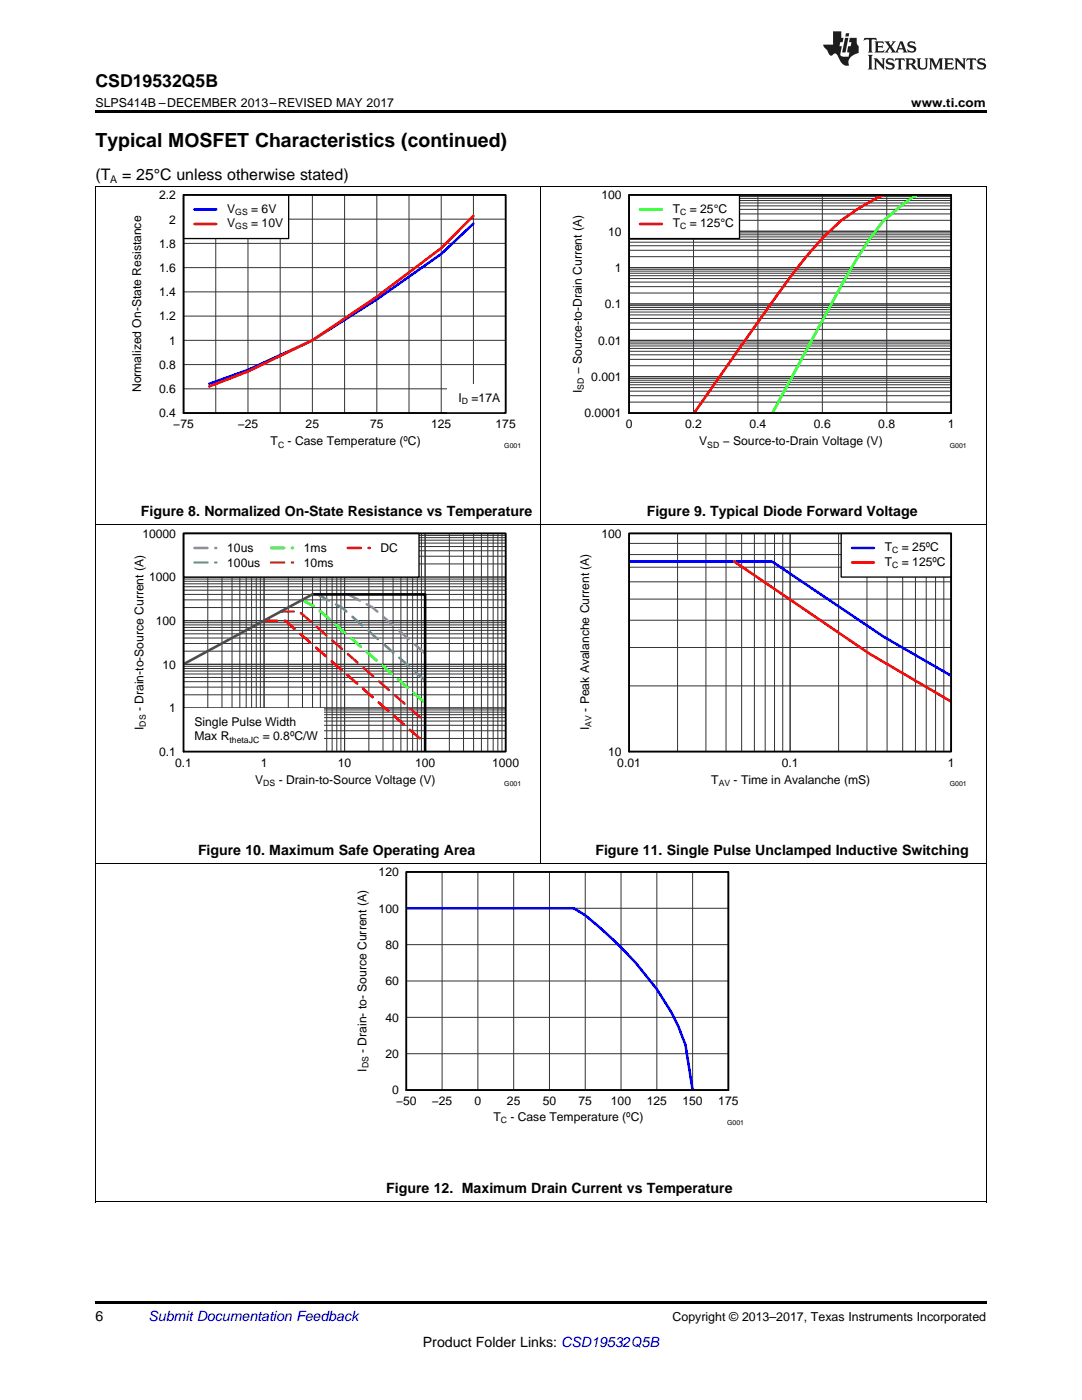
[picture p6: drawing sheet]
<svg xmlns="http://www.w3.org/2000/svg" width="216mm" height="279mm" viewBox="0 0 216 279" stroke-linecap="round" stroke-linejoin="round" font-family="sans-serif">
<path d="M19 239.9h.2zM196.7 239.9h.1zM19 259.7h177.8v.5h-177.8z" fill="#000"/>
<path d="M19.1 104.8v135.1M107.9 104.8v67.6M196.8 104.8v135.1M19 172.3h177.8M19 239.9h177.8" fill="none" stroke="#000" stroke-width=".2"/>
<path d="M36.6 106.5h64.3v43.5h-64.3zM81.1 174h64.2v43.5h-64.2z" fill="none" stroke="#000" stroke-width=".26"/>
<g fill="none" stroke="#333" stroke-width=".2">
<path d="M36.6 106.5h64.3v43.5h-64.3zM36.6 119.7h64.3M36.6 118.6h64.3M36.6 117.8h64.3M36.6 117.1h64.3M36.6 116.5h64.3M36.6 116h64.3M36.6 115.6h64.3M36.6 115.2h64.3M36.6 112.5h64.3M36.6 111h64.3M36.6 109.9h64.3"/>
<path d="M36.6 109.1h64.3M36.6 108.4h64.3M36.6 107.8h64.3M36.6 107.3h64.3M36.6 106.9h64.3M41.5 106.5v43.5M44.3 106.5v43.5M46.3 106.5v43.5M47.9 106.5v43.5M49.1 106.5v43.5M50.2 106.5v43.5M51.1 106.5v43.5"/>
<path d="M52 106.5v43.5M52.7 106.5v43.5M57.5 106.5v43.5M60.4 106.5v43.5M62.4 106.5v43.5M63.9 106.5v43.5M65.2 106.5v43.5M66.3 106.5v43.5M67.2 106.5v43.5M68 106.5v43.5M68.8 106.5v43.5M73.6 106.5v43.5"/>
<path d="M76.4 106.5v43.5M78.4 106.5v43.5M80 106.5v43.5M81.3 106.5v43.5M82.3 106.5v43.5M83.3 106.5v43.5M84.1 106.5v43.5M84.8 106.5v43.5M89.7 106.5v43.5M92.5 106.5v43.5M94.5 106.5v43.5M96.1 106.5v43.5"/>
<path d="M97.3 106.5v43.5M98.4 106.5v43.5M99.3 106.5v43.5M100.2 106.5v43.5M36.6 138.7h64.3M36.6 137.1h64.3M36.6 136h64.3M36.6 135.2h64.3M36.6 134.5h64.3M36.6 133.9h64.3M36.6 133.4h64.3M36.6 133h64.3"/>
<path d="M36.6 132.6h64.3M36.6 130h64.3M36.6 128.4h64.3M36.6 127.3h64.3M36.6 126.5h64.3M36.6 125.8h64.3M36.6 125.2h64.3M36.6 124.7h64.3M36.6 124.3h64.3M36.6 123.9h64.3M36.6 121.2h64.3M36.6 147.4h64.3"/>
<path d="M36.6 145.8h64.3M36.6 144.7h64.3M36.6 143.9h64.3M36.6 143.2h64.3M36.6 142.6h64.3M36.6 142.1h64.3M36.6 141.7h64.3M36.6 141.3h64.3M81.1 174h64.2v43.5h-64.2zM88.2 174v43.5M95.4 174v43.5M102.5 174v43.5"/>
<path d="M109.6 174v43.5M116.8 174v43.5M123.9 174v43.5M131.1 174v43.5M138.2 174v43.5M81.1 195.8h64.2M81.1 188.5h64.2M81.1 181.3h64.2M81.1 210.3h64.2M81.1 203h64.2"/>
</g>
<path d="M81 181.3h33.5l2.3 1.4a80.2 80.2 0 0 1 14.3 14.7l2.8 4.5 1.4 2.9 1.5 3.7 1.4 9" fill="none" stroke="#00f" stroke-width=".52"/>
<path d="M81.1 174h64.2v43.5h-64.2z" fill="none" stroke="#000" stroke-width=".35"/>
<path d="M69.5 118.6l4.9 2.6 10.4 9.2" fill="none" stroke="#7a67ee" stroke-width=".52" stroke-dasharray="2.6 1.6"/>
<path d="M63.4 118.6l4.8 2.6 16.6 14.6" fill="none" stroke="#00bfff" stroke-width=".52" stroke-dasharray="2.6 1.6"/>
<path d="M60.3 119.7l2.8 1.5 21.7 19.1" fill="none" stroke="#0f0" stroke-width=".52" stroke-dasharray="2.6 1.6"/>
<path d="M56 122h3.7l25.1 22" fill="none" stroke="#ee7600" stroke-width=".52" stroke-dasharray="2.6 1.6"/>
<path d="M52.6 123.9h4.3l27.9 24.4" fill="none" stroke="#f00" stroke-width=".52" stroke-dasharray="2.6 1.6"/>
<path d="M62.3 118.6h22.5v31.4" fill="none" stroke="#000" stroke-width=".52"/>
<path d="M62.3 118.6l-25.7 14" fill="none" stroke="#4d4d4d" stroke-width=".52"/>
<path d="M36.6 106.5h47v8.7h-47z" fill="#fff"/>
<path d="M36.6 106.5h47v8.7h-47z" fill="none" stroke="#000" stroke-width=".26"/>
<path d="M38.8 109.4h4.4" fill="none" stroke="#7a67ee" stroke-width=".52" stroke-dasharray="2.6 1.6"/>
<path d="M38.8 112.3h4.4" fill="none" stroke="#00bfff" stroke-width=".52" stroke-dasharray="2.6 1.6"/>
<path d="M54.1 109.4h4.4" fill="none" stroke="#0f0" stroke-width=".52" stroke-dasharray="2.6 1.6"/>
<path d="M54.1 112.3h4.4" fill="none" stroke="#ee7600" stroke-width=".52" stroke-dasharray="2.6 1.6"/>
<path d="M69.4 109.4h4.4" fill="none" stroke="#f00" stroke-width=".52" stroke-dasharray="2.6 1.6"/>
<path d="M36.6 141.3h27.9v8.7h-27.9z" fill="#fff"/>
<path d="M36.6 106.5h64.3v43.5h-64.3z" fill="none" stroke="#000" stroke-width=".35"/>
<path d="M125.5 106.5h64.3v43.5h-64.3z" fill="none" stroke="#000" stroke-width=".26"/>
<g fill="none" stroke="#333" stroke-width=".2">
<path d="M125.5 106.5h64.3v43.5h-64.3zM125.5 119.6h64.3M125.5 116.1h64.3M125.5 113.2h64.3M125.5 110.7h64.3M125.5 108.4h64.3M135.2 106.5v43.5M140.9 106.5v43.5M144.9 106.5v43.5M148 106.5v43.5M150.5 106.5v43.5M152.7 106.5v43.5"/>
<path d="M154.5 106.5v43.5M156.2 106.5v43.5M157.7 106.5v43.5M167.3 106.5v43.5M173 106.5v43.5M177 106.5v43.5M180.1 106.5v43.5M182.7 106.5v43.5M184.8 106.5v43.5M186.7 106.5v43.5M188.3 106.5v43.5M125.5 136.9h64.3"/>
<path d="M125.5 129.2h64.3M125.5 123.8h64.3"/>
</g>
<path d="M125.5 112.1h28.6l22.2 15 13.5 7.8" fill="none" stroke="#00f" stroke-width=".52"/>
<path d="M146.5 112.1l27 18.4 16.3 9.6" fill="none" stroke="#f00" stroke-width=".52"/>
<path d="M167.8 106.5h22v8.7h-22z" fill="#fff"/>
<path d="M36.6 38.9h64.3v43.5h-64.3zM167.8 106.5h22v8.7h-22z" fill="none" stroke="#000" stroke-width=".26"/>
<path d="M94.5 44.6l-6.5 6.1-12.8 9-12.9 8.2-12.8 5.9-7.7 2.8M170 109.4h4.4" fill="none" stroke="#00f" stroke-width=".52"/>
<path d="M94.5 43.1l-6.5 6.4-12.8 9.7-12.9 8.7-12.8 6.2-7.7 3M170 112.3h4.4" fill="none" stroke="#f00" stroke-width=".52"/>
<path d="M125.5 106.5h64.3v43.5h-64.3z" fill="none" stroke="#000" stroke-width=".35"/>
<path d="M19.1 37.2v67.6M107.9 37.2v67.6M196.8 37.2v67.6M19 104.8h177.8" fill="none" stroke="#000" stroke-width=".2"/>
<g fill="none" stroke="#333" stroke-width=".2">
<path d="M36.6 38.9h64.3v43.5h-64.3zM43.1 38.9v43.5M49.5 38.9v43.5M55.9 38.9v43.5M62.3 38.9v43.5M68.8 38.9v43.5M75.2 38.9v43.5M81.6 38.9v43.5M88 38.9v43.5M94.5 38.9v43.5M36.6 58.2h64.3M36.6 53.4h64.3"/>
<path d="M36.6 48.6h64.3M36.6 43.7h64.3M36.6 77.6h64.3M36.6 72.8h64.3M36.6 67.9h64.3M36.6 63.1h64.3"/>
</g>
<path d="M36.6 38.9h21v8.7h-21z" fill="#fff"/>
<path d="M36.6 38.9h21v8.7h-21z" fill="none" stroke="#000" stroke-width=".26"/>
<path d="M38.8 41.8h4.4" fill="none" stroke="#00f" stroke-width=".52"/>
<path d="M38.8 44.7h4.4" fill="none" stroke="#f00" stroke-width=".52"/>
<path d="M89.3 76.6h11.6v5.8h-11.6z" fill="#fff"/>
<path d="M36.6 38.9h64.3v43.5h-64.3z" fill="none" stroke="#000" stroke-width=".35"/>
<path d="M125.5 38.9h64.3v43.5h-64.3z" fill="none" stroke="#000" stroke-width=".26"/>
<g fill="none" stroke="#333" stroke-width=".2">
<path d="M125.5 38.9h64.3v43.5h-64.3zM125.5 39.6h64.3M125.5 39.2h64.3M138.4 38.9v43.5M151.2 38.9v43.5M164.1 38.9v43.5M176.9 38.9v43.5M125.5 58.5h64.3M125.5 57.2h64.3M125.5 56.3h64.3M125.5 55.6h64.3M125.5 55h64.3"/>
<path d="M125.5 54.5h64.3M125.5 54.1h64.3M125.5 53.7h64.3M125.5 53.4h64.3M125.5 51.2h64.3M125.5 49.9h64.3M125.5 49h64.3M125.5 48.3h64.3M125.5 47.8h64.3M125.5 47.3h64.3M125.5 46.9h64.3M125.5 46.5h64.3"/>
<path d="M125.5 46.2h64.3M125.5 44h64.3M125.5 42.7h64.3M125.5 41.8h64.3M125.5 41.1h64.3M125.5 40.5h64.3M125.5 40h64.3M125.5 79h64.3M125.5 78.1h64.3M125.5 77.4h64.3M125.5 76.8h64.3M125.5 76.3h64.3"/>
<path d="M125.5 75.9h64.3M125.5 75.5h64.3M125.5 75.2h64.3M125.5 73h64.3M125.5 71.7h64.3M125.5 70.8h64.3M125.5 70.1h64.3M125.5 69.5h64.3M125.5 69h64.3M125.5 68.6h64.3M125.5 68.3h64.3M125.5 67.9h64.3"/>
<path d="M125.5 65.7h64.3M125.5 64.5h64.3M125.5 63.6h64.3M125.5 62.8h64.3M125.5 62.3h64.3M125.5 61.8h64.3M125.5 61.4h64.3M125.5 61h64.3M125.5 60.7h64.3M125.5 80.3h64.3"/>
</g>
<path d="M182.9 38.9l-3.1 2.2a27.2 27.2 0 0 0-7.2 7.9l-1.4 2.2a924.8 924.8 0 0 0-17.1 31.2" fill="none" stroke="#0f0" stroke-width=".52"/>
<path d="M176.4 38.9a37.7 37.7 0 0 0-11.6 8l-2.8 3a133.6 133.6 0 0 0-8.2 10.8l-15.3 21.7" fill="none" stroke="#f00" stroke-width=".52"/>
<path d="M125.5 38.9h22.1v8.7h-22.1z" fill="#fff"/>
<path d="M125.5 38.9h22.1v8.7h-22.1z" fill="none" stroke="#000" stroke-width=".26"/>
<path d="M127.7 41.8h4.4" fill="none" stroke="#0f0" stroke-width=".52"/>
<path d="M127.7 44.7h4.4" fill="none" stroke="#f00" stroke-width=".52"/>
<path d="M125.5 38.9h64.3v43.5h-64.3z" fill="none" stroke="#000" stroke-width=".35"/>
<path d="M19 37.2h177.8" fill="none" stroke="#000" stroke-width=".2"/>
<path d="M19 22h177.8v.5h-177.8z" fill="#000"/>
<g fill="#231f20">
<path d="M172.5 7.6l-.1 .5 .4-.2h.6v.1v2.1l-.2 .4h.9l-.2-.4v-2.1l.1-.1h.5l.5 .2-.2-.5zM174.5 8.3l.2 .3v1.5l-.2 .4h1.8l.2-.6a1.04 1.04 0 0 1-1.3 .2v-.7h.6l.3 .2v-.6l-.3 .2h-.6v-.6l.8-.1 .4 .3-.2-.5zM176.5 8.3l.9 1.1-.9 1.1h.8l-.2-.2 .4-.7 .5 .7-.2 .2h1.5l-.2-.2 .2-.4h.9l.1 .4-.2 .2h1l-.3-.3-.7-1.9h-.5l-.9 2-.8-1 .9-1h-.8l.1 .3-.4 .5-.3-.6 .1-.2zM179.7 8.6l.4 1h-.7zM181.3 8.4a.63 .63 0 0 0-.2 .7 .63 .63 0 0 0 .6 .4l.6 .2 .1 .2a.75 .75 0 0 1-.7 .4 .75 .75 0 0 1-.6-.5l.1 .7 .1-.1a1.11 1.11 0 0 0 1.5-.6 1.13 1.13 0 0 0-1.2-.8l-.1-.4a1.04 1.04 0 0 1 1.2 .2l-.2-.5-.2 .1-.4-.2zM173.2 10.9l.2 .4v2.2l-.2 .4h1l-.3-.4v-2.2l.3-.4zM174.3 11.6l.3 .4v1.5l-.3 .4h.8l-.2-.4v-1.3l1.5 1.7v-1.9l.2-.4h-.7l.2 .4v.9l-1.1-1.3zM177 11.8a.62 .62 0 0 0-.2 .7 .62 .62 0 0 0 .6 .4l.6 .1 .1 .3a.76 .76 0 0 1-.7 .3 .76 .76 0 0 1-.7-.4l.2 .7 .1-.1a1.11 1.11 0 0 0 1.5-.6 1.13 1.13 0 0 0-1.2-.8l-.1-.4a1.04 1.04 0 0 1 1.2 .2l-.2-.6-.2 .1-.5-.1zM178.7 11.6l-.2 .6a.61 .61 0 0 1 .8-.3v1.6l-.2 .4h.9l-.2-.4v-1.6a.63 .63 0 0 1 .7 .3l-.1-.6zM180.6 11.6l.3 .4v1.5l-.3 .4h1l-.2-.2-.1-.8 .6 .2a.76 .76 0 0 0 1.2 .7l-1-1a.58 .58 0 0 0 .6-.5 .58 .58 0 0 0-.5-.6zM181.4 11.9h.1a.45 .45 0 0 1 .5 .1 .45 .45 0 0 1 .1 .5l-.8 .2zM182.9 11.6l.2 .2a2.17 2.17 0 0 0 .3 1.9 .99 .99 0 0 0 1.6-.6v-1.1l.2-.4h-.7l.2 .2a1.92 1.92 0 0 1-.2 1.8 .6 .6 0 0 1-.9-.5v-1.1l.2-.4zM185.4 11.6l.2 .4v1.5l-.2 .4h.7l-.2-.4v-1.4l.8 1.8 .8-1.8v1.4l-.2 .4h.9l-.2-.4v-1.5l.2-.4h-.8l-.6 1.5-.6-1.5zM188.4 11.6l.2 .4v1.5l-.2 .4h1.8l.1-.6a1.04 1.04 0 0 1-1.2 .1v-.6h.5l.4 .2v-.6l-.4 .2h-.5v-.7h.8l.3 .3-.1-.6zM190.5 11.6l.2 .4v1.5l-.2 .4h.7l-.2-.4v-1.3l1.5 1.7v-1.9l.2-.4h-.7l.2 .4v.9l-1.1-1.3zM192.9 11.6l-.1 .6a.61 .61 0 0 1 .7-.3l.1 1.6-.3 .4h1l-.3-.4 .1-1.6a.63 .63 0 0 1 .7 .3l-.1-.6zM195.2 11.8a.62 .62 0 0 0-.2 .7 .62 .62 0 0 0 .6 .4l.6 .1 .1 .3a.76 .76 0 0 1-.7 .3 .76 .76 0 0 1-.6-.4l.1 .7 .1-.1a1.11 1.11 0 0 0 1.6-.6 1.13 1.13 0 0 0-1.3-.8l-.1-.4a1.04 1.04 0 0 1 1.2 .2l-.1-.6-.2 .1-.5-.1z"/>
<path d="M166.2 6.3v2.6h-1.9v.4l.8 .9a.91 .91 0 0 0 1 .8 .56 .56 0 0 1 .5-.3 .56 .56 0 0 1 .5 .3l.4 .8a1.53 1.53 0 0 0 1.9 1.2 1.54 1.54 0 0 1 1-2.1l.9-.3v-1.4a1.52 1.52 0 0 1-.4-1.6h-1.3l-.2 .8h.5l-.2 .8h-.5l-.1 1v.2l.4 .1-.2 .8a1.93 1.93 0 0 1-1.6-.3l.3-1.8h-.5l.2-.8h.4l.2-.8h-.4v-1.3zM168.6 7.6l-.6 2.9h.7l.6-2.9zM168.8 6.6l-.1 .7h.6l.2-.7z"/>
</g>
<text font-size="3.9" x="19" y="29.3">Typical MOSFET Characteristics (continued)</text>
<text font-size="3.5" x="19" y="17.3">CSD19532Q5B</text>
<g font-size="3.2">
<text x="19" y="36">(T</text>
<text x="24.4" y="36">= 25°C unless otherwise stated)</text>
</g>
<g font-size="2.8">
<text x="28.1" y="103">Figure 8. Normalized On-State Resistance vs Temperature</text>
<text x="129" y="103">Figure 9. Typical Diode Forward Voltage</text>
<text x="39.5" y="170.6">Figure 10. Maximum Safe Operating Area</text>
<text x="118.8" y="170.6">Figure 11. Single Pulse Unclamped Inductive Switching</text>
<text x="77.1" y="238.2">Figure 12. Maximum Drain Current vs Temperature</text>
<text x="19" y="263.6">6</text>
<text x="84.4" y="268.9">Product Folder Links: CSD19532Q5B</text>
</g>
<text font-size="2.8" fill="#0000c8" x="29.6" y="263.6">Submit Documentation Feedback</text>
<g font-size="2.5">
<text x="19" y="21.4">SLPS414B –DECEMBER 2013–REVISED MAY 2017</text>
<text x="181.8" y="21.4">www.ti.com</text>
<text x="134.2" y="263.6">Copyright © 2013–2017, Texas Instruments Incorporated</text>
</g>
<g font-size="2.4">
<text x="31.8" y="39.8">2.2</text>
<text x="120" y="39.8">100</text>
<text x="33.8" y="44.6">2</text>
<text x="45.3" y="42.4">V</text>
<text x="45.3" y="45.3">V</text>
<text x="50.1" y="42.4">= 6V</text>
<text x="50.1" y="45.3">= 10V</text>
<text x="121.3" y="47">10</text>
<text x="134.2" y="42.5">T</text>
<text x="134.2" y="45.4">T</text>
<text x="137.6" y="42.5">= 25°C</text>
<text x="137.6" y="45.4">= 125°C</text>
<text x="31.8" y="49.4">1.8</text>
<text x="31.8" y="59.1">1.4</text>
<text x="31.8" y="54.3">1.6</text>
<text x="122.7" y="54.3">1</text>
<text x="31.8" y="64">1.2</text>
<text x="120.7" y="61.5">0.1</text>
<text x="33.8" y="68.8">1</text>
<text x="119.3" y="68.8">0.01</text>
<text x="31.8" y="73.6">0.8</text>
<text x="116.1" y="74.7" transform="rotate(-90 116.1 74.7)">− Source-to-Drain Current (A)</text>
<text x="118" y="76">0.001</text>
<text x="28.2" y="78.3" transform="rotate(-90 28.2 78.3)">Normalized On-State Resistance</text>
<text x="31.8" y="83.3">0.4</text>
<text x="31.8" y="78.5">0.6</text>
<text x="91.5" y="80.2">I</text>
<text x="94.1" y="80.2">=17A</text>
<text x="116.1" y="78.4" transform="rotate(-90 116.1 78.4)">I</text>
<text x="116.6" y="83.3">0.0001</text>
<text x="34.6" y="85.4">−75</text>
<text x="47.4" y="85.4">−25</text>
<text x="54" y="88.9">T</text>
<text x="57.4" y="88.9">- Case Temperature (ºC)</text>
<text x="61" y="85.4">25</text>
<text x="73.8" y="85.4">75</text>
<text x="86" y="85.4">125</text>
<text x="98.9" y="85.4">175</text>
<text x="124.9" y="85.4">0</text>
<text x="136.7" y="85.4">0.2</text>
<text x="139.5" y="88.9">V</text>
<text x="144.2" y="88.9">− Source-to-Drain Voltage (V)</text>
<text x="149.6" y="85.4">0.4</text>
<text x="162.4" y="85.4">0.6</text>
<text x="175.3" y="85.4">0.8</text>
<text x="189.1" y="85.4">1</text>
<text x="28.4" y="107.3">10000</text>
<text x="120" y="107.3">100</text>
<text x="45.3" y="110.2">10us</text>
<text x="45.3" y="113.1">100us</text>
<text x="60.6" y="110.2">1ms</text>
<text x="60.6" y="113.1">10ms</text>
<text x="75.9" y="110.2">DC</text>
<text x="176.6" y="110">T</text>
<text x="176.6" y="112.9">T</text>
<text x="180" y="110">= 25ºC</text>
<text x="180" y="112.9">= 125ºC</text>
<text x="29.8" y="116">1000</text>
<text x="31.1" y="124.7">100</text>
<text x="32.4" y="133.4">10</text>
<text x="28.7" y="141.9" transform="rotate(-90 28.7 141.9)">- Drain-to-Source Current (A)</text>
<text x="33.8" y="142.2">1</text>
<text x="117.6" y="142.1" transform="rotate(-90 117.6 142.1)">- Peak Avalanche Current (A)</text>
<text x="28.7" y="145.7" transform="rotate(-90 28.7 145.7)">I</text>
<text x="38.8" y="144.8">Single Pulse Width</text>
<text x="38.8" y="147.7">Max R</text>
<text x="52.4" y="147.7">= 0.8ºC/W</text>
<text x="117.6" y="145.7" transform="rotate(-90 117.6 145.7)">I</text>
<text x="31.8" y="150.9">0.1</text>
<text x="34.9" y="153">0.1</text>
<text x="52" y="153">1</text>
<text x="67.4" y="153">10</text>
<text x="82.8" y="153">100</text>
<text x="98.2" y="153">1000</text>
<text x="121.3" y="150.9">10</text>
<text x="123.2" y="153">0.01</text>
<text x="156" y="153">0.1</text>
<text x="189.1" y="153">1</text>
<text x="50.9" y="156.4">V</text>
<text x="55.6" y="156.4">- Drain-to-Source Voltage (V)</text>
<text x="141.9" y="156.5">T</text>
<text x="146.4" y="156.5">- Time in Avalanche (mS)</text>
<text x="75.5" y="174.9">120</text>
<text x="75.5" y="182.1">100</text>
<text x="76.9" y="189.4">80</text>
<text x="76.9" y="196.7">60</text>
<text x="76.9" y="203.9">40</text>
<text x="73.1" y="213.9" transform="rotate(-90 73.1 213.9)">I</text>
<text x="73.1" y="210.2" transform="rotate(-90 73.1 210.2)">- Drain- to- Source Current (A)</text>
<text x="76.9" y="211.2">20</text>
<text x="78.2" y="218.4">0</text>
<text x="79" y="220.5">−50</text>
<text x="86.2" y="220.5">−25</text>
<text x="94.7" y="220.5">0</text>
<text x="101.2" y="220.5">25</text>
<text x="108.3" y="220.5">50</text>
<text x="115.4" y="220.5">75</text>
<text x="121.9" y="220.5">100</text>
<text x="129" y="220.5">125</text>
<text x="136.2" y="220.5">150</text>
<text x="143.3" y="220.5">175</text>
<text x="98.4" y="223.8">T</text>
<text x="101.8" y="223.8">- Case Temperature (ºC)</text>
</g>
<text font-size="2.1" x="22" y="36.6">A</text>
<g font-size="1.7">
<text x="46.9" y="42.9">GS</text>
<text x="46.9" y="45.8">GS</text>
<text x="135.7" y="42.9">C</text>
<text x="135.7" y="45.8">C</text>
<text x="116.5" y="77.8" transform="rotate(-90 116.5 77.8)">SD</text>
<text x="92.2" y="80.6">D</text>
<text x="55.5" y="89.3">C</text>
<text x="141.1" y="89.3">SD</text>
<text x="178" y="110.5">C</text>
<text x="178" y="113.4">C</text>
<text x="29.1" y="145" transform="rotate(-90 29.1 145)">DS</text>
<text x="45.8" y="148.2">thetaJC</text>
<text x="118" y="145" transform="rotate(-90 118 145)">AV</text>
<text x="52.5" y="156.9">DS</text>
<text x="143.4" y="156.9">AV</text>
<text x="73.6" y="213.2" transform="rotate(-90 73.6 213.2)">DS</text>
<text x="99.9" y="224.2">C</text>
</g>
<g font-size="1.4">
<text x="100.6" y="89.3">G001</text>
<text x="189.5" y="89.3">G001</text>
<text x="100.6" y="156.9">G001</text>
<text x="189.5" y="156.9">G001</text>
<text x="145.1" y="224.5">G001</text>
</g>
</svg>
